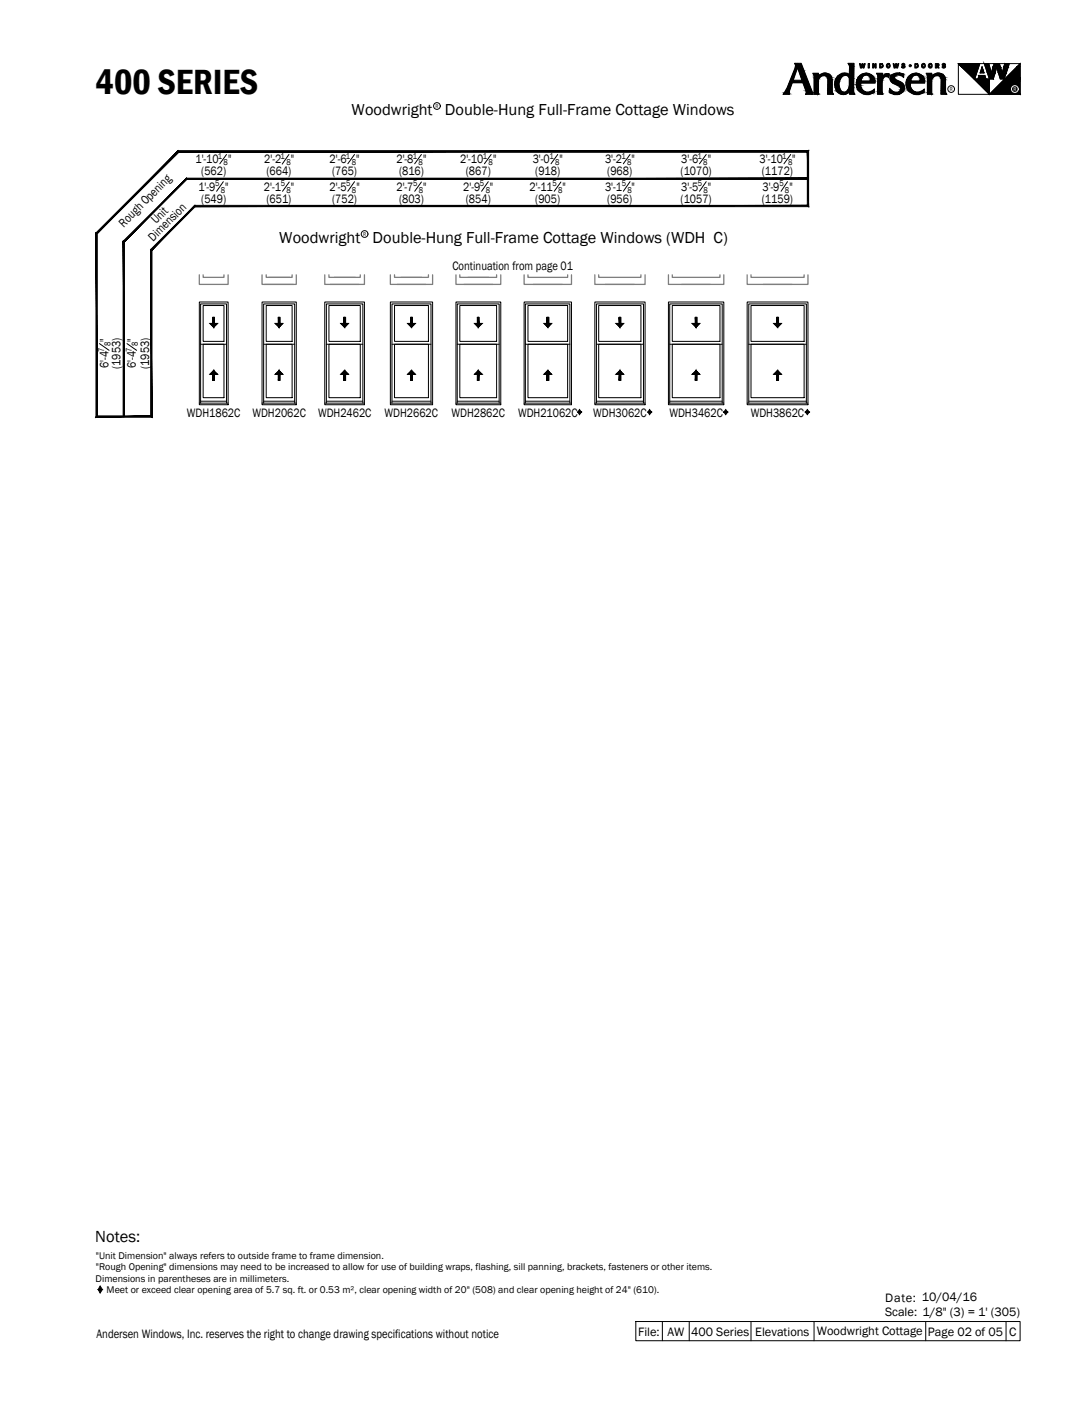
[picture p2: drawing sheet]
<svg xmlns="http://www.w3.org/2000/svg" width="216mm" height="279mm" viewBox="0 0 216 279" stroke-linecap="round" stroke-linejoin="round" font-family="sans-serif">
<!-- layer: A-ELEV-GLAZ-SIGHTLINES -->
<g fill="none" stroke="#000" stroke-width=".2">
<path d="M39.6 59.9h5.7v20.4h-5.7zM52 59.9h6.8v20.4h-6.8zM64.4 59.9h7.9v20.4h-7.9zM77.5 59.9h8.3v20.4h-8.3zM90.5 59.9h8.9v20.4h-8.9zM104 59.9h9.4v20.4h-9.4zM118 59.9h10v20.4h-10zM132.6 59.9h11v20.4h-11zM148.3 59.9h12v20.4h-12zM39.6 80h5.7M39.8 80v-19.7h5.2v19.7M39.8 79.6h5.2"/>
<path d="M39.8 68.3h5.2M40.3 68.3h4.1v10.6h-4.1zM40.3 60.6h4.1v7.1h-4.1zM52 80h6.8M52.3 80v-19.7h6.2v19.7M52.3 79.6h6.2M52.3 68.3h6.2M52.8 68.3h5.2v10.6h-5.2zM52.8 60.6h5.2v7.1h-5.2zM64.4 80h7.9M64.8 80v-19.7h7.2v19.7M64.8 79.6h7.2"/>
<path d="M64.8 68.3h7.2M65.3 68.3h6.2v10.6h-6.2zM65.3 60.6h6.2v7.1h-6.2zM77.5 80h8.3M77.8 80v-19.7h7.7v19.7M77.8 79.6h7.7M77.8 68.3h7.7M78.3 68.3h6.7v10.6h-6.7zM78.3 60.6h6.7v7.1h-6.7zM90.5 80h8.9M90.7 80v-19.7h8.4v19.7M90.7 79.6h8.4"/>
<path d="M90.7 68.3h8.4M91.2 68.3h7.3v10.6h-7.3zM91.2 60.6h7.3v7.1h-7.3zM104 80h9.4M104.3 80v-19.7h8.8v19.7M104.3 79.6h8.8M104.3 68.3h8.8M104.8 68.3h7.8v10.6h-7.8zM104.8 60.6h7.8v7.1h-7.8zM118 80h10M118.4 80v-19.7h9.3v19.7M118.4 79.6h9.3"/>
<path d="M118.4 68.3h9.3M118.8 68.3h8.4v10.6h-8.4zM118.8 60.6h8.4v7.1h-8.4zM132.6 80h11M132.9 80v-19.7h10.4v19.7M132.9 79.6h10.4M132.9 68.3h10.4M133.4 68.3h9.5v10.6h-9.5zM133.4 60.6h9.5v7.1h-9.5zM148.3 80h12M148.6 80v-19.7h11.4v19.7M148.6 79.6h11.4"/>
<path d="M148.6 68.3h11.4M149 68.3h10.6v10.6h-10.6zM149 60.6h10.6v7.1h-10.6z"/>
</g>
<!-- layer: A-ANNO-TEXT -->
<g fill="none" stroke="#000" stroke-width=".2">
<path d="M157.7 12.6h1.3l2.4 6.1h-1.6l.1-.6-.6-1.7h-2.1l-.5 1.5v.8h-1.3l.8-1.3 1.5-3.8 .2-.7zM157.9 12.7h1l2.4 6h-1.4l.1-.6-.6-1.7h-2.2l-.6 1.5v.8h-1.1l.8-1.3 1.5-3.8zM157.9 12.7h1l2.3 5.9h-1.1v-.5l-.7-1.8h-2.3l-.5 1.6-.1 .7h-.8l.6-1.2 1.6-3.8zM158.3 13.4l.8 2.5h-1.7zM158.3 13.1l1 3h-2zM158.3 12.8l1.1 3.3h-2.2zM161.3 14.5h1.1v.5a1.53 1.53 0 0 1 1.7-.5 1.53 1.53 0 0 1 1.1 1.4v2.1l.2 .7h-1.2l.1-2.9a.93 .93 0 0 0-1.1-.8 .93 .93 0 0 0-.8 1.1v2.4l.2 .2h-1.1v-3.6zM161.4 14.6h1l-.1 .6 .5-.4a1.4 1.4 0 0 1 1.5-.1 1.4 1.4 0 0 1 .8 1.2v2.1l.2 .7h-1v-2.9a.99 .99 0 0 0-1.1-.9 .99 .99 0 0 0-.8 1.2v2.6h-.8v-3.6zM161.6 14.7h.6v.7a1.54 1.54 0 0 1 2.8 .1l.2 3.1h-.8v-2.8a1.06 1.06 0 0 0-1.2-1 1.06 1.06 0 0 0-.9 1.3v2.5h-.6zM166.9 15.2a1.02 1.02 0 0 1 1.7 .3v1.6a1.31 1.31 0 0 1-1.5 1.3 2.32 2.32 0 0 1-.2-3.2zM166.9 15.3a.94 .94 0 0 1 1.7 .2v1.6a1.52 1.52 0 0 1-1.1 1.3 1.41 1.41 0 0 1-1.1-1.7l.2-.8zM167 15.4a.87 .87 0 0 1 1.4-.1 2.56 2.56 0 0 1-.6 2.9h-.6a2.01 2.01 0 0 1-.2-2.8z"/>
<path d="M168.3 12.6h1.2l-.1 5.5 .3 .6h-1.1v-.7a1.51 1.51 0 0 1-1.6 .8 1.51 1.51 0 0 1-1.3-1.4 2.04 2.04 0 0 1 .5-2.3 2.04 2.04 0 0 1 2.3-.3l.1-1.6zM168.4 12.7h1l-.1 5.4 .2 .6h-.9v-1.1l-.3 .7a1.5 1.5 0 0 1-2.5-.9 2.02 2.02 0 0 1 .3-2.1 2.02 2.02 0 0 1 2-.6l.5 .2v-1.7zM168.6 12.7h.7v5.4l.1 .5h-.7l.1-1.2-.6 .9a1.46 1.46 0 0 1-2.3-.9 1.96 1.96 0 0 1 2.2-2.7l.6 .3v-1.8zM170.3 15.3a1.84 1.84 0 0 1 2.2-.7 1.84 1.84 0 0 1 1.2 1.9h-2.9a1.51 1.51 0 0 0 .9 1.7 1.51 1.51 0 0 0 1.8-.6v.7a2.22 2.22 0 0 1-3-.1 2.22 2.22 0 0 1-.2-2.9zM170.4 15.3a1.77 1.77 0 0 1 2-.7 1.77 1.77 0 0 1 1.2 1.8h-2.9a1.58 1.58 0 0 0 .9 1.8 1.58 1.58 0 0 0 1.9-.4l-.1 .5a2.15 2.15 0 0 1-2.8-.2 2.15 2.15 0 0 1-.2-2.8zM170.4 15.4a1.7 1.7 0 0 1 2-.7 1.7 1.7 0 0 1 1.1 1.7h-2.8a1.64 1.64 0 0 0 .7 1.8 1.64 1.64 0 0 0 1.9-.2v.3a2.09 2.09 0 0 1-2.7-.2 2.09 2.09 0 0 1-.2-2.7zM170.6 12.6h.1l.2 .6 .2-.6h.2l.1 .6 .1-.6h.2l-.3 .9h-.1l-.2-.6-.1 .6h-.3zM170.6 12.6l.3 .9 .2-.9 .3 .9 .2-.9M171.2 15.1a.89 .89 0 0 1 1.2-.2 .89 .89 0 0 1 .2 1.2l-1.9 .1zM171.2 15a.96 .96 0 0 1 1.3-.1 .96 .96 0 0 1 .2 1.3h-2.1zM171.3 15.2a.84 .84 0 0 1 1-.2 .84 .84 0 0 1 .3 1.1h-1.7zM172.3 12.6h.2v.9h-.2z"/>
<path d="M172.4 12.6v.9M173.2 12.6h.2l.3 .5v-.5h.2v.9h-.2l-.4-.6v.6h-.1zM173.8 12.6v.9l-.5-.9v.9M173.9 14.5h1.2v.7a1.04 1.04 0 0 1 1.4-.5l-.1 .8-.3-.3a.87 .87 0 0 0-1 1v1.9l.2 .6h-1.2l.1-3.5zM174 14.6h1v.8a1.22 1.22 0 0 1 1.4-.7l-.1 .6a.87 .87 0 0 0-1 0 .87 .87 0 0 0-.3 .9v1.9l.1 .6h-.9v-3.5zM174.2 14.7h.7v.9a1.38 1.38 0 0 1 1.2-.9h.2v.5a.94 .94 0 0 0-1 .1 .94 .94 0 0 0-.4 .9l.1 2.4h-.8l.2-3.4zM174.6 12.6h.3a.44 .44 0 0 1 .4 .5 .44 .44 0 0 1-.4 .4h-.3zM174.6 12.7a.45 .45 0 0 1 .6 .4l-.2 .3h-.4zM174.7 12.7a.29 .29 0 0 1 .4 .3 .29 .29 0 0 1-.4 .3zM176 12.8a.33 .33 0 0 1 .5 0 .33 .33 0 0 1-.1 .5 .33 .33 0 0 1-.4-.2zM176 12.7a.42 .42 0 0 1 .6 .1 .42 .42 0 0 1-.1 .6 .42 .42 0 0 1-.6-.2zM176.1 12.7a.29 .29 0 0 1 .3 .3 .29 .29 0 0 1-.3 .3z"/>
<path d="M176.8 15a2.45 2.45 0 0 1 2.6-.3l-.1 .7a1.06 1.06 0 0 0-1.8 0l.2 .3 .8 .4a1.37 1.37 0 0 1 1 1.7 1.37 1.37 0 0 1-1.6 1h-.4l-1-.4v-.9a1.35 1.35 0 0 0 2.1 .5l.1-.6-.7-.5a1.83 1.83 0 0 1-1.4-1.2zM176.8 15a2.52 2.52 0 0 1 2.5-.3v.5a1.2 1.2 0 0 0-1.8 0 .52 .52 0 0 0 .4 .7l.5 .3a1.3 1.3 0 0 1 1 1.5 1.3 1.3 0 0 1-1.5 1h-.4l-.9-.4v-.6a1.4 1.4 0 0 0 2.1 .3v-.6a1.94 1.94 0 0 0-1.5-.9 .96 .96 0 0 1-.4-1.5zM176.9 15a2.51 2.51 0 0 1 2.3-.2v.3a1.28 1.28 0 0 0-1.8 .1 .62 .62 0 0 0 .5 .8l.5 .2a1.24 1.24 0 0 1 .9 1.5 1.24 1.24 0 0 1-1.4 1l-.4-.1a.68 .68 0 0 1-.9-.7 1.29 1.29 0 0 0 2.2 0l.1-.4a.92 .92 0 0 0-.8-.7 2.3 2.3 0 0 1-1.3-.9l-.1-.4zM177.2 12.6h.2l.1 .6 .2-.6h.2l.1 .6 .2-.6h.2l-.3 .9h-.2l-.1-.6-.1 .6h-.3zM177.3 12.6l.2 .9 .3-.9 .2 .9 .3-.9M178.9 12.7a.34 .34 0 0 1 .4-.1 .34 .34 0 0 1 .3 .2l-.5-.1 .1 .2a.35 .35 0 0 1 .3 .5 .35 .35 0 0 1-.6 0v-.1l.2-.1 .3 .1-.1-.2-.4-.2zM179.5 12.8a.24 .24 0 0 0-.2-.1 .24 .24 0 0 0-.2 .2l.4 .2v.2l-.4 .1-.1-.1M180.2 15.3a1.81 1.81 0 0 1 2.1-.7 1.81 1.81 0 0 1 1.2 1.9h-2.8a1.45 1.45 0 0 0 .6 1.6 1.45 1.45 0 0 0 1.8-.1l.3-.4v.7a2.21 2.21 0 0 1-3-.1 2.21 2.21 0 0 1-.2-2.9zM180.3 15.3a1.74 1.74 0 0 1 2-.7 1.74 1.74 0 0 1 1.1 1.8h-2.7a1.55 1.55 0 0 0 .7 1.8 1.55 1.55 0 0 0 1.9-.4v.5a2.15 2.15 0 0 1-2.8-.2 2.15 2.15 0 0 1-.2-2.8zM180.3 15.4a1.65 1.65 0 0 1 2-.8 1.65 1.65 0 0 1 1.1 1.8h-2.9a1.67 1.67 0 0 0 .8 1.8 1.67 1.67 0 0 0 2-.2v.3a2.09 2.09 0 0 1-2.8-.2 2.09 2.09 0 0 1-.2-2.7zM181 15a1.04 1.04 0 0 1 1.3-.1 1.04 1.04 0 0 1 .4 1.2l-.4 .1h-1.8zM181.1 15.1a.9 .9 0 0 1 1.2-.1 .9 .9 0 0 1 .3 1.1l-1.9 .1 .1-.7z"/>
<path d="M181.2 15.2a.81 .81 0 0 1 1-.2 .81 .81 0 0 1 .3 1.1h-1.8zM181.5 12.6h.4a.45 .45 0 0 1 .3 .5 .45 .45 0 0 1-.3 .4h-.4zM181.6 12.7a.45 .45 0 0 1 .6 .4l-.2 .3h-.4zM181.7 12.7a.29 .29 0 0 1 .3 .3 .29 .29 0 0 1-.3 .3zM182.9 12.8a.42 .42 0 0 1 .6 0 .42 .42 0 0 1 0 .6 .42 .42 0 0 1-.6-.1zM183.1 12.7a.29 .29 0 0 1 .3 .3 .29 .29 0 0 1-.3 .3zM183.8 14.5h1.1v.5a1.53 1.53 0 0 1 1.7-.5 1.53 1.53 0 0 1 1 1.4v2.1l.3 .7h-1.2v-2.9a.93 .93 0 0 0-1-.8 .93 .93 0 0 0-.8 1.1v2.4l.1 .2h-1v-3.6zM184 14.6h.8v.6a1.49 1.49 0 0 1 1.7-.7 1.49 1.49 0 0 1 1.1 1.4v2.1l.2 .7h-1v-2.9a.99 .99 0 0 0-1.1-.9 .99 .99 0 0 0-.9 1.2l.1 2.6h-.8v-3.6zM184.1 14.7h.7l-.1 .7a1.54 1.54 0 0 1 2.7 .1l.2 3.1h-.7v-2.8a1.06 1.06 0 0 0-1.2-1 1.06 1.06 0 0 0-.9 1.3v2.5h-.7zM184.3 12.7a.44 .44 0 0 1 .7 .3 .44 .44 0 0 1-.5 .5l-.3-.3zM184.4 12.7a.33 .33 0 0 1 .4 .1 .33 .33 0 0 1 0 .5 .33 .33 0 0 1-.5 0zM184.5 12.7a.29 .29 0 0 1 .3 .3 .29 .29 0 0 1-.3 .3z"/>
<path d="M185.6 12.6l.7 .1 .1 .2-.2 .2 .2 .4h-.3l-.1-.4h-.1v.4h-.3zM185.7 13.1h.3l.2-.4h-.5v.8M185.9 12.7h.1l.1 .2-.2 .1zM186 13.1l.2 .4M187 12.7a.37 .37 0 0 1 .6 .1l-.4-.1v.2a.34 .34 0 0 1 .4 .2 .34 .34 0 0 1-.3 .4 .34 .34 0 0 1-.4-.2h.5v-.1l-.4-.2zM187.5 12.8l-.1-.1-.3 .1v.2l.4 .1a.26 .26 0 0 1-.2 .3 .26 .26 0 0 1-.3-.1M190.2 12.6l6.1 6.1 6.1-6.1v6.1h-12.2zM190.2 12.6h12.2M194.4 12.6l-1 3.1h.6l.3-.7h1.1l.2 .7h.7M194.9 13.3l.4 1.2h-.8zM195.3 12.6l1 3.1M196.2 12.6l.5 1.9 .6-1.9"/>
<path d="M196.3 15.7v3M198.3 12.6l.6 1.9 .5-1.9M200.3 12.6l-1 3.1h-.8l-.7-2.4-.7 2.4h-.8M44.3 36.1l-1.3 1.9M45 30.7l-1.4 1.8M57.3 30.7l-1.3 1.9M57.4 36.1l-1.3 1.9M70.4 36.1l-1.4 1.9M70.4 30.7l-1.4 1.8M83.6 36.1l-1.3 1.9M83.6 30.7l-1.3 1.8M96.9 36.1l-1.3 1.9"/>
<path d="M97.5 30.7l-1.4 1.8M110.7 30.7l-1.4 1.8M111.3 36.1l-1.3 1.9M125 36.1l-1.3 1.9M125 30.7l-1.3 1.8M140.1 36.1l-1.3 1.9M140.1 30.7l-1.3 1.8M156.3 36.1l-1.3 1.9M156.9 30.7l-1.3 1.8M19.7 68.2l1.9 1.3M25.2 68.2l1.9 1.3M126.2 262.2h76.2v3.9h-76.2z"/>
<path d="M131.4 262.2v3.9M136.8 262.2v3.9M149 262.2v3.9M161.5 262.2v3.9M183.7 262.2v3.9M199.6 262.2v3.9"/>
<circle cx="180.6" cy="13" r=".22"/>
<circle cx="180.6" cy="13" r=".1"/>
<circle cx="183.2" cy="13.1" r=".35"/>
<circle cx="188.7" cy="17.7" r=".67"/>
<circle cx="86.7" cy="21" r=".67"/>
<circle cx="72.4" cy="46.4" r=".67"/>
</g>
<g fill="#000" stroke="#000" stroke-width=".2">
<path d="M163.5 14.7h.4zM166.9 18.6h.9zM166.9 18.6l.5 .1zM175 15.5h.1zM176 14.7h.3zM178.2 14.6l.1 .1zM181.7 18.6h.6zM181.7 18.6l.2 .1zM183.1 18.1l.2-.1zM186 14.7h.4zM193.3 15.7h3v3zM202.4 12.6v.7h-.6z"/>
<path d="M156.1 18l.4 .3v-.3zM156.1 18l.4 .3h-.6z"/>
<path d="M155.9 18.3l.6 .1v-.1zM155.9 18.3l.6 .1h-.7z"/>
<path d="M155.8 18.4l.7 .2v-.2zM155.8 18.4l.7 .2h-.8z"/>
<path d="M156.1 17.9h.5zM156.1 17.9l.4 .1z"/>
<path d="M156.3 17.4l.3 .5 .1-.5zM156.3 17.4l.3 .5h-.5z"/>
<path d="M156.8 16.3l-.1 1.1 .4-1.1zM156.8 16.3l-.1 1.1h-.4z"/>
<path d="M157.9 13.6l-.7 2.5 .8-2.5zM157.9 13.6l-.7 2.5h-.3z"/>
<path d="M157.9 13.3l.1 .3 .1-.3zM157.9 13.3l.1 .3h-.1z"/>
<path d="M158 12.9l.1 .4 .1-.4zM158 12.9l.1 .4h-.2z"/>
<path d="M158 12.8l.2 .1 .1-.1zM158 12.8l.2 .1h-.2z"/>
<path d="M158 12.7l.9 .1zM158 12.7l.9 .1z"/>
<path d="M158.3 12.8l.7 .1-.1-.1zM158.3 12.8l.7 .1h-.6z"/>
<path d="M158.4 12.9l.9 .7-.3-.7zM158.4 12.9l.9 .7h-.8z"/>
<path d="M158.5 13.6l.8 .3v-.3zM158.5 13.6l.8 .3h-.7z"/>
<path d="M158.6 13.9l1.6 2.2-.9-2.2zM158.6 13.9l1.6 2.2h-.8z"/>
<path d="M156.9 16.1l3.4 .2-.1-.2zM156.9 16.1l3.4 .2h-3.5z"/>
<path d="M159.4 16.3l1.6 1.8-.7-1.8zM159.4 16.3l1.6 1.8h-.9z"/>
<path d="M160.1 18.1l1 .2-.1-.2zM160.1 18.1l1 .2h-1z"/>
<path d="M160.1 18.3l1.1 .2-.1-.2zM160.1 18.3l1.1 .2h-1.1z"/>
<path d="M160.1 18.5l1.1 .1v-.1zM160.1 18.5l1.1 .1h-1.1z"/>
<path d="M161.6 14.7l.6 .1v-.1zM161.6 14.7l.6 .1h-.6z"/>
<path d="M161.6 14.8l.6 .3v-.3zM161.6 14.8l.6 .3h-.5z"/>
<path d="M161.7 15.1l.5 .3v-.3zM161.7 15.1l.5 .3h-.5z"/>
<path d="M161.7 18.4l.6 .2-.1-.2zM161.7 18.4l.6 .2h-.6z"/>
<path d="M161.7 16.1l.5 2.3 .1-2.3zM161.7 16.1l.5 2.3h-.5z"/>
<path d="M161.7 15.6l.6 .5 .1-.5zM161.7 15.6l.6 .5h-.6z"/>
<path d="M161.7 15.4l.7 .2 .2-.2zM161.7 15.4l.7 .2h-.7z"/>
<path d="M162.4 15.2l.2 .2v-.2zM162.2 15.4l.2-.2 .2 .2z"/>
<path d="M162.7 15l-.1 .2 .4-.2zM162.4 15.2l.3-.2-.1 .2z"/>
<path d="M163.2 14.7h1zM163.2 14.7h1z"/>
<path d="M162.8 14.9h.5zM162.8 14.9h.6z"/>
<path d="M162.8 14.9h.5zM162.8 14.9l.2 .1z"/>
<path d="M162.9 14.8h.5zM162.9 14.8l.5 .1z"/>
<path d="M163.5 14.7h.7zM163.2 14.7h1z"/>
<path d="M163.2 14.7l1.3 .1zM162.9 14.8l.3-.1 1.3 .1z"/>
<path d="M162.9 14.8h1.7zM162.9 14.8h1.7z"/>
<path d="M163.4 14.8l1.2 .1zM163.4 14.8l1.2 .1z"/>
<path d="M163.6 14.9h1zM163.6 14.9h1z"/>
<path d="M163.8 14.9l.9 .1-.1-.1zM163.8 14.9l.9 .1z"/>
<path d="M164 15l.8 .1zM164 15l.8 .1z"/>
<path d="M164.1 15.1l.8 .2-.1-.2zM164.1 15.1l.8 .2h-.7z"/>
<path d="M164.2 15.3l.8 .1-.1-.1zM164.2 15.3l.8 .1h-.7z"/>
<path d="M164.3 15.4l.7 .1v-.1zM164.3 15.4l.7 .1h-.7z"/>
<path d="M164.3 15.5l.7 .3v-.3zM164.3 15.5l.7 .3h-.6z"/>
<path d="M164.4 15.8l.6 .1zM164.4 15.8l.6 .1z"/>
<path d="M164.4 15.9l.6 2.1v-2.1zM164.4 15.9l.6 2.1h-.6z"/>
<path d="M164.4 18l.7 .5-.1-.5zM164.4 18l.7 .5h-.7z"/>
<path d="M164.4 18.5l.8 .1-.1-.1zM164.4 18.5l.8 .1h-.8z"/>
<path d="M165.7 16.7l.7 .1v-.1zM165.7 16.7l.7 .1h-.7z"/>
<path d="M165.7 16.8l.8 .6-.1-.6zM165.7 16.8l.8 .6h-.6z"/>
<path d="M165.9 15.9l.6 .3v-.3zM165.9 15.9l.6 .3h-.7z"/>
<path d="M165.8 16.2l.6 .5 .1-.5zM165.8 16.2l.6 .5h-.7z"/>
<path d="M165.9 17.4h.6zM165.9 17.4h.6z"/>
<path d="M165.9 17.4l.8 .6-.2-.6zM165.9 17.4l.8 .6h-.6z"/>
<path d="M166 15.7l.5 .2 .2-.2zM166 15.7l.5 .2h-.6z"/>
<path d="M166.1 18l.7 .1-.1-.1zM166.1 18l.7 .1h-.5z"/>
<path d="M166.3 18.1l.8 .2-.3-.2zM166.3 18.1l.8 .2h-.6z"/>
<path d="M166.3 15.2h.6zM166.3 15.2h.6z"/>
<path d="M166.3 15.2l.4 .5 .2-.5zM166.3 15.2l.4 .5h-.7z"/>
<path d="M166.5 18.3l.6 .1zM166.5 18.3l.6 .1z"/>
<path d="M166.6 18.4l.8 .1zM166.6 18.4l.8 .1z"/>
<path d="M166.7 14.9h.6zM166.7 14.9h.7z"/>
<path d="M166.7 14.9l.2 .3 .4-.3zM166.3 15.2l.4-.3 .2 .3z"/>
<path d="M166.7 18.5h.8zM166.7 18.5h.8z"/>
<path d="M166.9 14.8h.9zM166.7 14.9h.7z"/>
<path d="M166.9 18.5l.9 .1zM166.9 18.5l.9 .1z"/>
<path d="M167.6 14.6l.4 .1zM167.1 14.7h.9z"/>
<path d="M167.1 14.7h1zM167.1 14.7h1z"/>
<path d="M166.7 18.5h1.3zM166.7 18.5h1.1z"/>
<path d="M167.6 18.5h.4zM167.5 18.5h.5z"/>
<path d="M167.1 14.7l1.2 .1-.2-.1zM166.9 14.8l.2-.1 1.2 .1z"/>
<path d="M167.8 18.4h.3zM167.6 18.5h.4z"/>
<path d="M168 18.3l.1 .1 .1-.1zM168 18.3l.1 .1h-.3z"/>
<path d="M167.8 14.8l.7 .1zM167.8 14.8l.7 .1z"/>
<path d="M168.1 18.1l.1 .2 .1-.2zM168 18.3l.1-.2 .1 .2z"/>
<path d="M168.3 14.9l.3 .1zM168.3 14.9l.3 .1z"/>
<path d="M168.5 17.7l-.2 .4zM168.5 17.7l-.4 .4z"/>
<path d="M168.7 15h.6zM168.7 15h.6z"/>
<path d="M168.4 15h.3zM168.4 15h.3z"/>
<path d="M168.6 17.4h.1zM168.6 17.4h.2z"/>
<path d="M168.6 17.4v.3l.1-.3zM168.6 17.4l-.1 .3z"/>
<path d="M168.8 17.4h.5zM168.8 17.4h.5z"/>
<path d="M168.6 15.5l.7 1.6v-1.6zM168.6 15.5l.7 1.6h-.7z"/>
<path d="M168.6 17.1l.7 .3v-.3zM168.6 17.1l.7 .3h-.7z"/>
<path d="M168.8 17.4l.5 .7v-.7zM168.8 17.4l.5 .7h-.6z"/>
<path d="M168.7 18.1l.6 .4v-.4zM168.7 18.1l.6 .4h-.6z"/>
<path d="M168.6 12.7l.7 .1zM168.6 12.7l.7 .1z"/>
<path d="M168.6 12.8l.7 .4v-.4zM168.6 12.8l.7 .4h-.6z"/>
<path d="M168.7 13.2l.6 1.8v-1.8zM168.7 13.2l.6 1.8h-.6z"/>
<path d="M168.4 15l.9 .2v-.2zM168.4 15l.9 .2h-.8z"/>
<path d="M168.5 15.2l.8 .3v-.3zM168.5 15.2l.8 .3h-.7z"/>
<path d="M168.7 18.5l.7 .1-.1-.1zM168.7 18.5l.7 .1h-.7z"/>
<path d="M170 16.3h3.5zM170 16.3h3.5z"/>
<path d="M170 16.9l.7 .4-.1-.4zM170 16.9l.7 .4h-.6z"/>
<path d="M170.6 18.1h.6zM170.6 18.1h.6z"/>
<path d="M170 16.4l.7 .4v-.4zM170 16.4l.7 .4h-.7z"/>
<path d="M170 16.8l.6 .1 .1-.1zM170 16.8l.6 .1h-.6z"/>
<path d="M170.2 15.9l.4 .3 .1-.3zM170.2 15.9l.4 .3h-.6z"/>
<path d="M170.1 17.3h.6zM170.1 17.3h.6z"/>
<path d="M170.2 17.3l.7 .4-.2-.4zM170.2 17.3l.7 .4h-.6z"/>
<path d="M170.4 15.5l.3 .4 .2-.4zM170.4 15.5l.3 .4h-.5z"/>
<path d="M170.3 17.7l.6 .1zM170.3 17.7l.6 .1z"/>
<path d="M170.4 17.8l.8 .3-.3-.3zM170.4 17.8l.8 .3h-.6z"/>
<path d="M170.4 15.4l.5 .1 .1-.1zM170.4 15.4l.5 .1h-.5z"/>
<path d="M170.7 15l.3 .4 .2-.4zM170.7 15l.3 .4h-.6z"/>
<path d="M170.6 18.1l1 .2-.4-.2zM170.6 18.1l1 .2h-.7z"/>
<path d="M170.9 15h.4zM170.7 15h.5z"/>
<path d="M171.1 14.8l.2 .2 .2-.2zM170.9 15l.2-.2 .2 .2z"/>
<path d="M170.9 18.3h.9zM170.9 18.3h.9z"/>
<path d="M171 18.3l1 .1zM171 18.3l1 .1z"/>
<path d="M171.3 14.7l.2 .1 .5-.1zM171.3 14.7l.2 .1h-.4z"/>
<path d="M171.8 18.6l.2 .1zM171.8 18.6h.7z"/>
<path d="M171.9 14.7h.5zM171.4 14.7h1z"/>
<path d="M171.4 14.7h1zM171.3 14.7h1.1z"/>
<path d="M171.3 14.7h1.2zM171.3 14.7h1.2z"/>
<path d="M172.4 18.4h.6zM172.4 18.4h.6z"/>
<path d="M171.1 18.4h1.3zM171.1 18.4h1.3z"/>
<path d="M172 14.7l.6 .1zM172 14.7l.6 .1z"/>
<path d="M172.3 14.8l.5 .1zM172.3 14.8l.5 .1z"/>
<path d="M171.4 18.5h1.2zM171.4 18.5l1.1 .1z"/>
<path d="M172.5 14.9l.5 .1zM172.5 14.9l.5 .1z"/>
<path d="M172.8 16.1h.7zM172.8 16.1h.7z"/>
<path d="M171.3 18.5h1.6zM171.3 18.5h1.3z"/>
<path d="M172.6 15l.6 .2-.2-.2zM172.6 15l.6 .2h-.5z"/>
<path d="M171.1 18.4h1.9zM171.1 18.4l1.8 .1z"/>
<path d="M172.7 15.2l.6 .2-.1-.2zM172.7 15.2l.6 .2h-.5z"/>
<path d="M172.8 18.3h.4zM172.4 18.4h.6z"/>
<path d="M172.8 15.4l.6 .2-.1-.2zM172.8 15.4l.6 .2h-.6z"/>
<path d="M173.3 18.1v.2zM172.9 18.3l.4-.2v.2z"/>
<path d="M172.9 18.3h.4zM172.8 18.3h.4z"/>
<path d="M172.8 15.6l.7 .3-.1-.3zM172.8 15.6l.7 .3h-.6z"/>
<path d="M172.9 15.9l.6 .2v-.2zM172.9 15.9l.6 .2h-.7z"/>
<path d="M172.8 16.1l.7 .1v-.1zM172.8 16.1l.7 .1h-.8z"/>
<path d="M172.7 16.2h.8zM172.5 16.2h1z"/>
<path d="M170 16.2l3.5 .1zM170 16.2l3.5 .1z"/>
<path d="M170 16.3l3.5 .1zM170 16.3l3.5 .1z"/>
<path d="M174.2 14.7l.7 .1zM174.2 14.7l.7 .1z"/>
<path d="M174.2 14.8l.7 .4v-.4zM174.2 14.8l.7 .4h-.5z"/>
<path d="M174.4 15.2l.5 .4v-.4zM174.4 15.2l.5 .4h-.6z"/>
<path d="M174.3 16.2l.6 2v-2zM174.3 16.2l.6 2h-.6z"/>
<path d="M174.3 18.2l.7 .3-.1-.3zM174.3 18.2l.7 .3h-.8z"/>
<path d="M174.3 15.9l.6 .3 .1-.3zM174.3 15.9l.6 .3h-.6z"/>
<path d="M174.2 18.5l.8 .1v-.1zM174.2 18.5l.8 .1h-.8z"/>
<path d="M174.3 15.6l.7 .3 .1-.3zM174.3 15.6l.7 .3h-.7z"/>
<path d="M175.3 15.2l-.2 .3zM175.3 15.2l-.3 .3z"/>
<path d="M175.4 15h.4zM175.4 15h.4z"/>
<path d="M175.4 15.1l-.1 .1 .3-.1zM175.4 15.1l-.1 .1z"/>
<path d="M175.4 15h.4zM175.4 15l.2 .1z"/>
<path d="M176.1 14.7h.2zM176 14.7h.3zM175.9 14.7h.4z"/>
<path d="M175.4 15h.9zM175.4 15h.9z"/>
<path d="M175.8 15h.5zM175.8 15h.5z"/>
<path d="M175.9 15l.4 .1zM175.9 15l.4 .1z"/>
<path d="M176.1 15.1l.2 .1zM176.1 15.1l.2 .1z"/>
<path d="M175.9 14.7h.4zM175.9 14.7h.4z"/>
<path d="M175.9 14.7l.4 .1v-.1zM175.6 14.8l.3-.1 .4 .1z"/>
<path d="M175.6 14.8l.7 .2v-.2zM175.4 15l.2-.2 .7 .2z"/>
<path d="M176.6 17.9l.2 .1zM176.6 17.9l.2 .1h-.2z"/>
<path d="M176.6 18l.6 .3zM176.6 18l.6 .3h-.6z"/>
<path d="M176.6 18.3h.7zM176.6 18.3h.7z"/>
<path d="M176.6 18.3l.9 .1zM176.6 18.3l.9 .1z"/>
<path d="M176.8 15.2l.5 .2v-.2zM176.8 15.2l.5 .2h-.5zM176.8 15.4h.5zM176.8 15.4h.5z"/>
<path d="M176.8 15.4l.6 .1-.1-.1zM176.8 15.4l.6 .1h-.7z"/>
<path d="M176.8 15.2h.6zM176.8 15.2h.5z"/>
<path d="M176.7 15.5l.7 .1zM176.7 15.5l.7 .1z"/>
<path d="M176.7 15.6l.8 .1-.1-.1zM176.7 15.6l.8 .1h-.7z"/>
<path d="M177 15h.5zM176.9 15h.6z"/>
<path d="M176.9 15l.5 .2 .1-.2zM176.9 15l.5 .2h-.6z"/>
<path d="M176.8 15.7l.8 .2-.1-.2zM176.8 15.7l.8 .2h-.8z"/>
<path d="M177 14.9l.5 .1 .1-.1zM177 14.9l.5 .1h-.5z"/>
<path d="M177.1 14.9h.6zM177 14.9h.6z"/>
<path d="M176.8 15.9h.9zM176.8 15.9h.9z"/>
<path d="M176.8 15.9l1.1 .1-.2-.1zM176.8 15.9l1.1 .1h-1.1z"/>
<path d="M176.8 18.4h.9zM176.8 18.4h.9z"/>
<path d="M176.8 18.4l1.1 .1zM176.8 18.4l1.1 .1z"/>
<path d="M177.2 14.8h.6zM177.1 14.9h.6z"/>
<path d="M176.8 16l1.3 .1-.2-.1zM176.8 16l1.3 .1h-1.2z"/>
<path d="M177.3 14.8h.6zM177.2 14.8h.6z"/>
<path d="M176.9 16.1l1.5 .1-.3-.1zM176.9 16.1l1.5 .1h-1.4z"/>
<path d="M177.4 14.8h.8zM177.3 14.8h.6z"/>
<path d="M177.7 18.7h.5zM177.7 18.7h.4zM177.7 18.7h.4z"/>
<path d="M177.5 18.6h.7zM177.5 18.6l.7 .1z"/>
<path d="M178.1 14.7h.4zM177.9 14.7h.6z"/>
<path d="M177 16.2h1.5zM177 16.2h1.5z"/>
<path d="M177.1 16.2l1.6 .2-.2-.2zM177.1 16.2l1.6 .2h-1.5z"/>
<path d="M177.2 18.5l1.3 .1zM177.2 18.5l1.3 .1z"/>
<path d="M177.3 18.6h1.2zM177.3 18.6h.9z"/>
<path d="M177.9 14.7h.7zM177.9 14.7h.7z"/>
<path d="M177.9 14.7h1zM177.5 14.7h1.4zM177.5 14.7h1.4zM177.5 14.7h1.4z"/>
<path d="M177.2 16.4h1.5zM177.2 16.4h1.5z"/>
<path d="M177 18.5h1.7zM177 18.5h1.5z"/>
<path d="M177.3 16.4l1.6 .2-.2-.2zM177.3 16.4l1.6 .2h-1.4z"/>
<path d="M178.2 18.4l.5 .1zM178.2 18.4l.5 .1z"/>
<path d="M178.2 18.5h.5zM177.9 18.5h.8z"/>
<path d="M178.4 18.3h.4zM178.2 18.4h.5z"/>
<path d="M177.5 14.7l1.6 .1zM177.4 14.8h1.7z"/>
<path d="M177.5 16.6l1.6 .1-.2-.1zM177.5 16.6l1.6 .1z"/>
<path d="M178.6 18.2l.2 .1 .2-.1zM178.4 18.3l.2-.1 .2 .1z"/>
<path d="M178.2 14.8h1zM178.2 14.8h1z"/>
<path d="M177.9 16.7l1.3 .1-.1-.1zM177.9 16.7l1.3 .1h-1.1z"/>
<path d="M178.7 18.1l.3 .1 .1-.1zM178.6 18.2l.1-.1 .3 .1zM178.6 18.2h.4zM178.6 18.2h.4z"/>
<path d="M178.4 14.8h.8zM178.4 14.8h.8z"/>
<path d="M178.5 14.8l.7 .1v-.1zM178.5 14.8l.7 .1z"/>
<path d="M178.8 14.9l.4 .1zM178.8 14.9l.4 .1z"/>
<path d="M179.1 15l.1 .1zM179.1 15l.1 .1z"/>
<path d="M178.1 16.8l1.2 .1-.1-.1zM178.1 16.8l1.2 .1z"/>
<path d="M178.8 17.9l.4 .1v-.1zM178.8 17.9l.4 .1h-.4z"/>
<path d="M178.8 18h.4zM178.8 18l.3 .1z"/>
<path d="M178.4 16.9l.9 .1zM178.4 16.9l.9 .1z"/>
<path d="M178.6 17l.7 .1v-.1zM178.6 17l.7 .1h-.6z"/>
<path d="M178.7 17.1l.6 .1zM178.7 17.1l.6 .1z"/>
<path d="M178.7 17.2l.6 .1v-.1zM178.7 17.2l.6 .1h-.5z"/>
<path d="M178.8 17.3l.5 .1v-.1zM178.8 17.3l.5 .1h-.4z"/>
<path d="M178.9 17.4l.4 .1zM178.9 17.4l.4 .1z"/>
<path d="M178.9 17.5l.4 .2v-.2zM178.9 17.5l.4 .2h-.4z"/>
<path d="M178.9 17.7l.4 .1zM178.9 17.7l.4 .1z"/>
<path d="M178.9 17.8l.3 .1 .1-.1zM178.9 17.8l.3 .1h-.4z"/>
<path d="M180 16.3h3.4zM180 16.3h3.4z"/>
<path d="M180 16.4l.5 .4v-.4zM180 16.4l.5 .4h-.6z"/>
<path d="M179.9 16.8l.6 .1v-.1zM179.9 16.8l.6 .1h-.5z"/>
<path d="M180 16.9l.6 .4-.1-.4zM180 16.9l.6 .4h-.6z"/>
<path d="M180.5 18.1h.6zM180.5 18.1h.6z"/>
<path d="M180 17.3h.6zM180 17.3h.6z"/>
<path d="M180 17.3l.8 .4-.2-.4zM180 17.3l.8 .4h-.6z"/>
<path d="M180.1 15.9l.4 .3 .2-.3zM180.1 15.9l.4 .3h-.5z"/>
<path d="M180.2 15.5l.5 .4v-.4zM180.2 15.5l.5 .4h-.6z"/>
<path d="M180.2 17.7l.6 .1zM180.2 17.7l.6 .1z"/>
<path d="M180.2 17.8l.9 .3-.3-.3zM180.2 17.8l.9 .3h-.6z"/>
<path d="M180.3 15.4l.4 .1 .1-.1zM180.3 15.4l.4 .1h-.5z"/>
<path d="M180.6 15l.2 .4 .2-.4zM180.6 15l.2 .4h-.5z"/>
<path d="M180.5 18.1l.9 .2-.3-.2zM180.5 18.1l.9 .2h-.6z"/>
<path d="M181.2 14.7h1.1zM181.2 14.7h1.1z"/>
<path d="M180.7 15h.5zM180.6 15h.4z"/>
<path d="M181 14.8l.2 .2 .2-.2zM180.7 15l.3-.2 .2 .2z"/>
<path d="M180.8 18.3h.9zM180.8 18.3h.9z"/>
<path d="M180.9 18.3l1 .1zM180.9 18.3l1 .1z"/>
<path d="M181.7 14.7h.6zM181.2 14.7h1.1z"/>
<path d="M181.2 14.7l.2 .1 .5-.1zM181 14.8l.2-.1 .2 .1z"/>
<path d="M181 18.4h1.2zM181 18.4h1.2z"/>
<path d="M181.2 14.7h1.2zM181.2 14.7h1.2z"/>
<path d="M181.9 14.7l.6 .1-.1-.1zM181.9 14.7l.6 .1z"/>
<path d="M182.2 14.8l.5 .1zM182.2 14.8l.5 .1z"/>
<path d="M181.3 18.5h1.3zM181.3 18.5l1 .1z"/>
<path d="M182.3 14.9l.6 .1zM182.3 14.9l.6 .1z"/>
<path d="M182.7 16.1h.7zM182.7 16.1h.7z"/>
<path d="M181.2 18.5h1.6zM181.2 18.5h1.4z"/>
<path d="M182.5 15l.6 .2-.2-.2zM182.5 15l.6 .2h-.5z"/>
<path d="M182.3 18.4h.6zM182.2 18.4h.7z"/>
<path d="M181 18.4h1.9zM181 18.4l1.8 .1z"/>
<path d="M182.6 15.2l.6 .2-.1-.2zM182.6 15.2l.6 .2h-.5z"/>
<path d="M182.7 18.3h.4zM182.3 18.4h.6z"/>
<path d="M182.7 15.4l.6 .2-.1-.2zM182.7 15.4l.6 .2h-.6z"/>
<path d="M182.7 15.6l.6 .3v-.3zM182.7 15.6l.6 .3h-.5z"/>
<path d="M183.1 18.1l.2 .2v-.2zM182.8 18.3l.3-.2 .2 .2z"/>
<path d="M182.8 18.3h.5zM182.7 18.3h.4z"/>
<path d="M182.8 15.9l.6 .2-.1-.2zM182.8 15.9l.6 .2h-.7z"/>
<path d="M182.7 16.1l.7 .1v-.1zM182.6 16.2l.1-.1 .7 .1z"/>
<path d="M182.6 16.2h.8zM182.3 16.2h1.1z"/>
<path d="M180 16.2l3.4 .1zM180 16.2l3.4 .1z"/>
<path d="M180 16.3l3.4 .1zM180 16.3l3.4 .1z"/>
<path d="M184.1 15.1l.6 .3v-.3zM184.1 15.1l.6 .3h-.6z"/>
<path d="M184.1 14.7l.7 .1v-.1zM184.1 14.7l.7 .1h-.7z"/>
<path d="M184.1 14.8l.6 .3 .1-.3zM184.1 14.8l.6 .3h-.6z"/>
<path d="M184.1 16.1l.7 2.3v-2.3zM184.1 16.1l.7 2.3h-.7z"/>
<path d="M184.1 18.4l.7 .2v-.2zM184.1 18.4l.7 .2h-.7z"/>
<path d="M184.1 15.6l.7 .5v-.5zM184.1 15.6l.7 .5h-.7z"/>
<path d="M184.1 15.4l.7 .2 .2-.2zM184.1 15.4l.7 .2h-.7z"/>
<path d="M184.9 15.2l.1 .2 .1-.2zM184.7 15.4l.2-.2 .1 .2z"/>
<path d="M185.2 15l-.1 .2 .4-.2zM184.9 15.2l.3-.2-.1 .2z"/>
<path d="M185.7 14.7h1zM185.7 14.7h1z"/>
<path d="M185.3 14.9h.5zM185.3 14.9l.2 .1z"/>
<path d="M185.3 14.9h.6zM185.3 14.9h.5z"/>
<path d="M185.3 14.8h.6zM185.3 14.8l.6 .1z"/>
<path d="M186 14.7h.7zM185.7 14.7h1z"/>
<path d="M185.7 14.7l1.3 .1-.3-.1zM185.4 14.8l.3-.1 1.3 .1z"/>
<path d="M185.4 14.8h1.7zM185.3 14.8h1.8z"/>
<path d="M185.9 14.8l1.2 .1zM185.9 14.8l1.2 .1z"/>
<path d="M186 14.9h1.1zM186 14.9h1.1z"/>
<path d="M186.3 14.9l.9 .1-.1-.1zM186.3 14.9l.9 .1z"/>
<path d="M186.5 15l.8 .1zM186.5 15l.8 .1z"/>
<path d="M186.6 15.1l.8 .2-.1-.2zM186.6 15.1l.8 .2h-.7z"/>
<path d="M186.7 15.3l.7 .1v-.1zM186.7 15.3l.7 .1h-.6z"/>
<path d="M186.8 15.4l.6 .1v-.1zM186.8 15.4l.6 .1h-.6z"/>
<path d="M186.8 15.5l.7 .3-.1-.3zM186.8 15.5l.7 .3h-.6z"/>
<path d="M186.9 15.8l.6 .1zM186.9 15.8l.6 .1z"/>
<path d="M186.9 15.9l.6 2.1v-2.1zM186.9 15.9l.6 2.1h-.6z"/>
<path d="M186.9 18l.7 .5-.1-.5zM186.9 18l.7 .5h-.7z"/>
<path d="M186.9 18.5l.7 .1v-.1zM186.9 18.5l.7 .1h-.7z"/>
<path d="M190.2 12.6l3.2 3.1 1-3.1zM190.2 12.6l3.2 3.1z"/>
<path d="M194.9 13.3l.4 1.2zM194.9 13.3l.4 1.2h-.8z"/>
<path d="M194.3 15l1.3 .7-.2-.7zM194.3 15l1.3 .7h-1.6z"/>
<path d="M195.3 12.6l1.4 1.9-.5-1.9zM195.3 12.6l1.4 1.9h-.7z"/>
<path d="M196 14.5l1.1 1.2 .4-1.2zM196 14.5l1.1 1.2h-.8z"/>
<path d="M197 13.3l.5 1.2 .3-1.2zM197 13.3l.5 1.2h-.8z"/>
<path d="M197.3 12.6l1.3 .7-.3-.7zM197.3 12.6l1.3 .7h-1.6z"/>
<path d="M197.8 13.3l1.1 1.2-.3-1.2zM197.8 13.3l1.1 1.2h-.8z"/>
<path d="M198.1 14.5l1.2 1.2 .4-1.2zM198.1 14.5l1.2 1.2h-.8z"/>
<path d="M199.2 13.3l.5 1.2 .4-1.2zM199.2 13.3l.5 1.2h-.8z"/>
<path d="M199.4 12.6l.7 .7 .2-.7zM199.4 12.6l.7 .7h-.9z"/>
<path d="M201.8 13.3l.6 2.4v-2.4zM199.4 15.7l2.4-2.4 .6 2.4z"/>
<path d="M199.4 15.7l3 3v-3zM199.4 15.7l3 3h-6.1z"/>
<path d="M37.1 35.6h123.2v-.2zM37 35.4h123.3l-123.2 .2zM37 35.4l-12.3 12.6 12.4-12.4zM24.4 47.9l12.6-12.5-12.3 12.6zM24.4 47.9l.3 34.8v-34.7zM24.4 47.9l.3 34.8h-.3z"/>
<path d="M29.9 49.5v33l.3 .3zM29.9 49.5l.3 .1v33.2zM29.9 49.5l.3 .1 8.5-8.8zM38.7 40.8v.2l-8.5 8.6zM38.7 40.8v.2l121.5-.2zM38.7 41l121.5-.2 .3 .2zM160.2 30.2v10.6l.3 .2zM160.5 29.9v11.1l-.3-10.8zM35.5 30.2h124.7l.3-.3zM35.4 29.9h125.1l-125 .3zM35.4 29.9l-16.1 16.4 16.2-16.1zM35.4 29.9l-16.1 16.4-.3-.1zM19 46.2l.3 36.3v-36.2zM19 46.2l.3 36.3-.3 .3zM19.3 82.5l-.3 .3 10.9-.3zM19 82.8l10.9-.3 .3 .3z"/>
<path d="M115 81.3l.4 .5h-.7zM114.7 81.8l.3 .5 .4-.5z"/>
<path d="M128.9 81.3l.4 .5h-.7zM128.6 81.8l.3 .5 .4-.5z"/>
<path d="M144 81.3l.4 .5h-.8zM143.6 81.8l.4 .5 .4-.5z"/>
<path d="M160.2 81.3l.4 .5h-.8zM159.8 81.8l.4 .5 .4-.5z"/>
<path d="M19.9 255.2l.4 .7h-.8zM19.5 255.9l.4 .7 .4-.7z"/>
</g>
<circle cx="201.4" cy="17.7" r=".67" fill="none" stroke="#fafafa" stroke-width=".2"/>
<!-- layer: A-ELEV-GLAZ-OPERATION -->
<g fill="#000" stroke="#000" stroke-width=".2">
<path d="M42.2 73.7v.6h-.6zM41.6 64.2h.6v.6zM42.5 73.7l.7 .6h-.7zM42.5 64.2h.7l-.7 .6zM54.6 74.3l.6-.6v.6zM54.6 64.2h.6v.6zM55.6 73.7l.5 .6h-.5zM55.6 64.2h.5l-.5 .6zM68.2 73.7v.6h-.6zM67.6 64.2h.6v.6zM68.6 73.7l.5 .6h-.5zM68.6 64.2h.5l-.5 .6z"/>
<path d="M81.5 73.7v.6h-.6zM80.9 64.2h.6v.6zM81.8 73.7l.6 .6h-.6zM81.8 64.2h.6l-.6 .6zM94.2 74.3l.5-.6v.6zM94.2 64.2h.5v.6zM95.1 73.7l.6 .6h-.6zM95.1 64.2h.6l-.6 .6zM107.9 74.3l.6-.6v.6zM107.9 64.2h.6v.6zM108.9 73.7l.6 .6h-.6zM108.9 64.2h.6l-.6 .6z"/>
<path d="M122.2 74.3l.7-.6v.6zM122.2 64.2h.7v.6zM123.2 73.7l.6 .6h-.6zM123.2 64.2h.6l-.6 .6zM137.3 74.3l.7-.6v.6zM137.3 64.2h.7v.6zM138.3 73.7l.6 .6h-.6zM138.3 64.2h.6l-.6 .6zM154.1 73.7v.6h-.6zM153.5 64.2h.6v.6zM154.5 73.7l.6 .6h-.6zM154.5 64.2h.6l-.6 .6z"/>
<path d="M42.2 73.7v1.8l.2-2zM42.4 73.5v2h-.2z"/>
<path d="M42.2 63l.2 1.9-.2-.1zM42.2 63l.2 1.9v-1.9z"/>
<path d="M42.4 73.5v2l.1-1.8zM42.5 73.7v1.8h-.1z"/>
<path d="M42.4 63l.1 1.8-.1 .1zM42.4 63l.1 1.8v-1.8z"/>
<path d="M55.4 73.5l-.2 .2v1.8zM55.4 73.5v2h-.2z"/>
<path d="M55.2 63l.2 1.9-.2-.1zM55.2 63l.2 1.9v-1.9z"/>
<path d="M55.4 73.5v2l.2-1.8zM55.6 73.7v1.8h-.2z"/>
<path d="M55.4 63l.2 1.8-.2 .1zM55.4 63l.2 1.8v-1.8z"/>
<path d="M68.2 73.7v1.8l.2-2zM68.4 73.5v2h-.2z"/>
<path d="M68.2 63l.2 1.9-.2-.1zM68.2 63l.2 1.9v-1.9z"/>
<path d="M68.4 73.5v2l.2-1.8zM68.6 73.7v1.8h-.2z"/>
<path d="M68.4 63l.2 1.8-.2 .1zM68.4 63l.2 1.8v-1.8z"/>
<path d="M81.5 73.7v1.8l.2-2zM81.7 73.5v2h-.2z"/>
<path d="M81.5 63l.2 1.9-.2-.1zM81.5 63l.2 1.9v-1.9z"/>
<path d="M81.7 73.5v2l.1-1.8zM81.8 73.7v1.8h-.1z"/>
<path d="M81.7 63l.1 1.8-.1 .1zM81.7 63l.1 1.8v-1.8z"/>
<path d="M94.7 73.7v1.8l.2-2zM94.9 73.5v2h-.2z"/>
<path d="M94.7 63l.2 1.9-.2-.1zM94.7 63l.2 1.9v-1.9z"/>
<path d="M94.9 73.5v2l.2-1.8zM95.1 73.7v1.8h-.2z"/>
<path d="M94.9 63l.2 1.8-.2 .1zM94.9 63l.2 1.8v-1.8z"/>
<path d="M108.5 73.7v1.8l.2-2zM108.7 73.5v2h-.2z"/>
<path d="M108.5 63l.2 1.9-.2-.1zM108.5 63l.2 1.9v-1.9z"/>
<path d="M108.7 73.5v2l.2-1.8zM108.9 73.7v1.8h-.2z"/>
<path d="M108.7 63l.2 1.8-.2 .1zM108.7 63l.2 1.8v-1.8z"/>
<path d="M123 73.5l-.1 .2v1.8zM123 73.5v2h-.1z"/>
<path d="M122.9 63l.1 1.9-.1-.1zM122.9 63l.1 1.9v-1.9z"/>
<path d="M123 73.5v2l.2-1.8zM123.2 73.7v1.8h-.2z"/>
<path d="M123 63l.2 1.8-.2 .1zM123 63l.2 1.8v-1.8z"/>
<path d="M138.1 73.5l-.1 .2v1.8zM138.1 73.5v2h-.1z"/>
<path d="M138 63l.1 1.9-.1-.1zM138 63l.1 1.9v-1.9z"/>
<path d="M138.1 73.5v2l.2-1.8zM138.3 73.7v1.8h-.2z"/>
<path d="M138.1 63l.2 1.8-.2 .1zM138.1 63l.2 1.8v-1.8z"/>
<path d="M154.1 73.7v1.8l.2-2zM154.3 73.5v2h-.2z"/>
<path d="M154.1 63l.2 1.9-.2-.1zM154.1 63l.2 1.9v-1.9z"/>
<path d="M154.3 73.5v2l.2-1.8zM154.5 73.7v1.8h-.2z"/>
<path d="M154.3 63l.2 1.8-.2 .1zM154.3 63l.2 1.8v-1.8z"/>
</g>
<g fill="none" stroke="#000" stroke-width=".2">
<path d="M42.2 63h.3v1.2h.7l-.8 .7-.8-.7h.6zM42.4 73.5l.8 .8h-.7v1.2h-.3v-1.2h-.6zM54.6 74.3l.8-.8 .7 .8h-.5v1.2h-.4v-1.2zM55.2 63h.4v1.2h.5l-.7 .7-.8-.7h.6zM67.6 74.3l.8-.8 .7 .8h-.5v1.2h-.4v-1.2zM68.2 63h.4v1.2h.5l-.7 .7-.8-.7h.6zM81.5 63h.3v1.2h.6l-.7 .7-.8-.7h.6zM81.7 73.5l.7 .8h-.6v1.2h-.3v-1.2h-.6zM94.2 74.3l.7-.8 .8 .8h-.6v1.2h-.4v-1.2zM94.7 63h.4v1.2h.6l-.8 .7-.7-.7h.5zM108.5 63h.4v1.2h.6l-.8 .7-.8-.7h.6zM108.7 73.5l.8 .8h-.6v1.2h-.4v-1.2h-.6z"/>
<path d="M122.9 63h.3v1.2h.6l-.8 .7-.8-.7h.7zM123 73.5l.8 .8h-.6v1.2h-.3v-1.2h-.7zM138 63h.3v1.2h.6l-.8 .7-.8-.7h.7zM138.1 73.5l.8 .8h-.6v1.2h-.3v-1.2h-.7zM154.1 63h.4v1.2h.6l-.8 .7-.8-.7h.6zM154.3 73.5l.8 .8h-.6v1.2h-.4v-1.2h-.6z"/>
</g>
<!-- layer: A-ELEV-GLAZ-SIGHTLINES -->
<g fill="none" stroke="#808080" stroke-width=".25">
<path d="M39.6 54.5v1.9h5.7v-1.9M40.3 54.5v.5h4.1v-.5M52 54.5v1.9h6.8v-1.9M52.5 56.4h5.7M52.8 54.5v.5h5.2v-.5M53.3 55h4.2M64.4 54.5v1.9h7.9v-1.9M65.3 54.5v.5h6.2v-.5M65.5 56.4h5.7M66.4 55h4.1M77.5 54.5v1.9h8.3v-1.9M78.3 54.5v.5h6.7v-.5"/>
<path d="M78.8 56.4h5.7M79.6 55h4.1M90.5 54.5v1.9h8.9v-1.9M91.2 54.5v.5h7.3v-.5M92.1 56.4h5.7M92.8 55h4.2M104 54.5v1.9h9.4v-1.9M104.8 54.5v.5h7.8v-.5M105.8 56.4h5.8M118 54.5v1.9h10v-1.9M118.8 54.5v.5h8.4v-.5M120.1 56.4h5.7"/>
<path d="M132.6 54.5v1.9h11v-1.9M133.4 54.5v.5h9.5v-.5M135.2 56.4h5.8M148.3 54.5v1.9h12v-1.9M149 54.5v.5h10.6v-.5M151.4 56.4h5.8"/>
</g>
<text font-size="7.1" x="19" y="18.7">400 SERIES</text>
<text font-size="3.3" x="18.9" y="246.4">Notes:</text>
<g font-size="3.2">
<text x="69.8" y="22.8">Woodwright</text>
<text x="88.3" y="22.8">Double-Hung Full-Frame Cottage Windows</text>
<text x="55.4" y="48.2">Woodwright</text>
<text x="73.9" y="48.2">Double-Hung Full-Frame Cottage Windows (WDH C)</text>
</g>
<g font-size="2.5">
<text x="38.8" y="32.4">1'-10</text>
<text x="39.9" y="34.8">(562)</text>
<text x="45.3" y="32.4">&quot;</text>
<text x="52.4" y="32.4">2'-2</text>
<text x="52.9" y="34.8">(664)</text>
<text x="57.7" y="32.4">&quot;</text>
<text x="65.4" y="32.4">2'-6</text>
<text x="65.9" y="34.8">(765)</text>
<text x="70.7" y="32.4">&quot;</text>
<text x="78.7" y="32.4">2'-8</text>
<text x="79.2" y="34.8">(816)</text>
<text x="83.9" y="32.4">&quot;</text>
<text x="91.3" y="32.4">2'-10</text>
<text x="92.4" y="34.8">(867)</text>
<text x="97.8" y="32.4">&quot;</text>
<text x="105.7" y="32.4">3'-0</text>
<text x="106.2" y="34.8">(918)</text>
<text x="111.1" y="32.4">&quot;</text>
<text x="120.1" y="32.4">3'-2</text>
<text x="120.5" y="34.8">(968)</text>
<text x="125.3" y="32.4">&quot;</text>
<text x="135.1" y="34.8">(1070)</text>
<text x="135.2" y="32.4">3'-6</text>
<text x="140.5" y="32.4">&quot;</text>
<text x="150.7" y="32.4">3'-10</text>
<text x="151.2" y="34.8">(1172)</text>
<text x="157.2" y="32.4">&quot;</text>
<text x="39.4" y="37.8">1'-9</text>
<text x="39.9" y="40.2">(549)</text>
<text x="44.7" y="37.8">&quot;</text>
<text x="52.4" y="37.8">2'-1</text>
<text x="52.9" y="40.2">(651)</text>
<text x="57.7" y="37.8">&quot;</text>
<text x="65.4" y="37.8">2'-5</text>
<text x="65.9" y="40.2">(752)</text>
<text x="70.7" y="37.8">&quot;</text>
<text x="78.7" y="37.8">2'-7</text>
<text x="79.2" y="40.2">(803)</text>
<text x="83.9" y="37.8">&quot;</text>
<text x="91.9" y="37.8">2'-9</text>
<text x="92.4" y="40.2">(854)</text>
<text x="97.2" y="37.8">&quot;</text>
<text x="105.1" y="37.8">2'-11</text>
<text x="106.2" y="40.2">(905)</text>
<text x="111.6" y="37.8">&quot;</text>
<text x="120.1" y="37.8">3'-1</text>
<text x="120.5" y="40.2">(956)</text>
<text x="125.3" y="37.8">&quot;</text>
<text x="135.1" y="40.2">(1057)</text>
<text x="135.2" y="37.8">3'-5</text>
<text x="140.5" y="37.8">&quot;</text>
<text x="151.2" y="40.2">(1159)</text>
<text x="151.3" y="37.8">3'-9</text>
<text x="156.6" y="37.8">&quot;</text>
<text x="24.6" y="45.2" transform="rotate(-45 24.6 45.2)">Rough Opening</text>
<text x="30.4" y="48" transform="rotate(-45 30.4 48)">Dimension</text>
<text x="31" y="44.5" transform="rotate(-45 31 44.5)">Unit</text>
<text x="89.8" y="53.6">Continuation from page 01</text>
<text x="21.5" y="67.8" transform="rotate(-90 21.5 67.8)">&quot;</text>
<text x="27" y="67.8" transform="rotate(-90 27 67.8)">&quot;</text>
<text x="21.5" y="73.1" transform="rotate(-90 21.5 73.1)">6'-4</text>
<text x="23.9" y="73.2" transform="rotate(-90 23.9 73.2)">(1953)</text>
<text x="27" y="73.1" transform="rotate(-90 27 73.1)">6'-4</text>
<text x="29.6" y="73.2" transform="rotate(-90 29.6 73.2)">(1953)</text>
<text x="37.1" y="82.7">WDH1862C</text>
<text x="50.1" y="82.7">WDH2062C</text>
<text x="63.1" y="82.7">WDH2462C</text>
<text x="76.3" y="82.7">WDH2662C</text>
<text x="89.6" y="82.7">WDH2862C</text>
<text x="102.8" y="82.7">WDH21062C</text>
<text x="117.7" y="82.7">WDH3062C</text>
<text x="132.8" y="82.7">WDH3462C</text>
<text x="149" y="82.7">WDH3862C</text>
<text x="175.6" y="258.3">Date: 10/04/16</text>
<text x="175.6" y="261.1">Scale: 1/8&quot; (3) = 1' (305)</text>
<text x="19.2" y="265.6">Andersen Windows, Inc. reserves the right to change drawing specifications without notice</text>
<text x="126.6" y="265">File:</text>
<text x="132.5" y="265">AW</text>
<text x="137.2" y="265">400 Series</text>
<text x="149.9" y="265">Elevations</text>
<text x="162.1" y="265">Woodwright Cottage</text>
<text x="184.1" y="265">Page 02 of 05</text>
<text x="200.3" y="265">C</text>
</g>
<g font-size="2">
<text x="19" y="249.9">&quot;Unit Dimension&quot; always refers to outside frame to frame dimension.</text>
<text x="19" y="254.3">Dimensions in parentheses are in millimeters.</text>
<text x="19" y="252.1">&quot;Rough Opening&quot; dimensions may need to be increased to allow for use of building wraps, flashing, sill panning, brackets, fasteners or other items.</text>
<text x="21.2" y="256.5">Meet or exceed clear opening area of 5.7 sq. ft. or 0.53 m², clear opening width of 20&quot; (508) and clear opening height of 24&quot; (610).</text>
</g>
<g font-size="1.7">
<text x="43.2" y="31.5">1</text>
<text x="44.4" y="32.8">8</text>
<text x="55.7" y="31.6">1</text>
<text x="56.8" y="32.8">8</text>
<text x="68.6" y="31.5">1</text>
<text x="69.8" y="32.8">8</text>
<text x="81.9" y="31.5">1</text>
<text x="83.1" y="32.8">8</text>
<text x="95.8" y="31.5">1</text>
<text x="97" y="32.8">8</text>
<text x="109" y="31.5">1</text>
<text x="110.2" y="32.8">8</text>
<text x="123.3" y="31.5">1</text>
<text x="124.5" y="32.8">8</text>
<text x="138.4" y="31.5">1</text>
<text x="139.6" y="32.8">8</text>
<text x="155.2" y="31.5">1</text>
<text x="156.4" y="32.8">8</text>
<text x="42.7" y="37">5</text>
<text x="43.8" y="38.2">8</text>
<text x="55.7" y="37">5</text>
<text x="56.8" y="38.2">8</text>
<text x="68.7" y="37">5</text>
<text x="69.8" y="38.2">8</text>
<text x="82" y="37">5</text>
<text x="83.1" y="38.2">8</text>
<text x="95.2" y="37">5</text>
<text x="96.4" y="38.2">8</text>
<text x="109.7" y="37">5</text>
<text x="110.7" y="38.2">8</text>
<text x="123.4" y="37">5</text>
<text x="124.5" y="38.2">8</text>
<text x="138.5" y="37">5</text>
<text x="139.6" y="38.2">8</text>
<text x="154.7" y="37">5</text>
<text x="155.8" y="38.2">8</text>
<text x="20.7" y="69.8" transform="rotate(-90 20.7 69.8)">7</text>
<text x="21.9" y="68.7" transform="rotate(-90 21.9 68.7)">8</text>
<text x="26.2" y="69.8" transform="rotate(-90 26.2 69.8)">7</text>
<text x="27.4" y="68.7" transform="rotate(-90 27.4 68.7)">8</text>
</g>
<g font-size="1.1">
<text x="86.4" y="21.4">R</text>
<text x="188.5" y="18.1">R</text>
<text x="72.1" y="46.8">R</text>
</g>
<text font-size="1.1" fill="#fafafa" x="201.1" y="18.1">R</text>
</svg>
